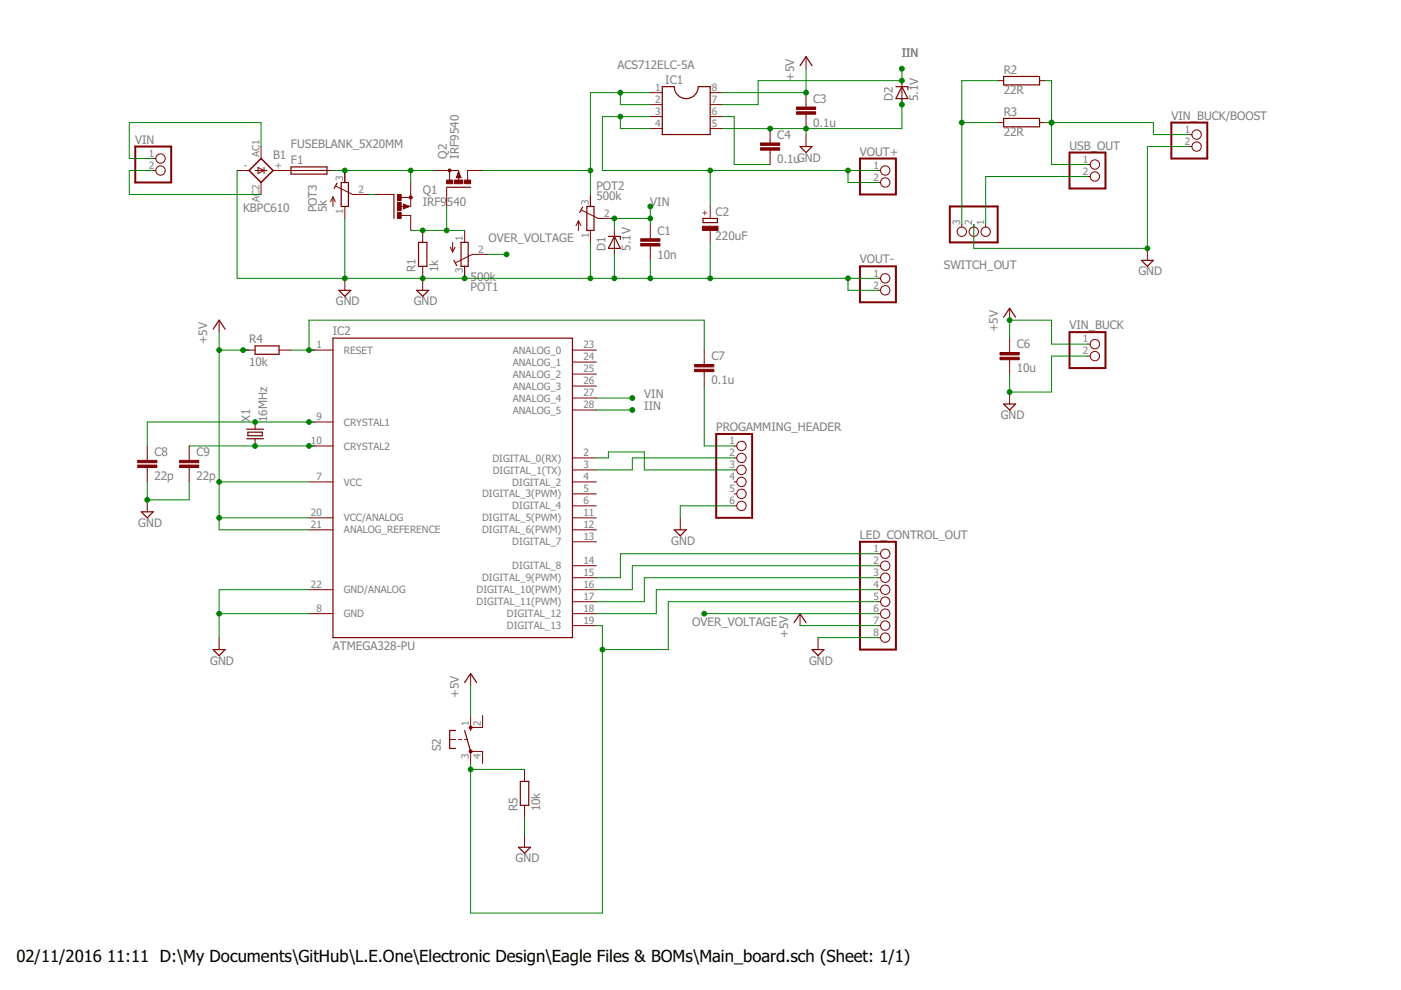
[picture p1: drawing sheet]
<svg xmlns="http://www.w3.org/2000/svg" width="297mm" height="210mm" viewBox="0 0 297 210" stroke-linecap="round" stroke-linejoin="round" font-family="sans-serif">
<path d="M52.8 36.2l2.6-2.6 2.5 2.6-2.5 2.5zM97.2 37.3v.2h.3l-.3-.8-.2 .8M85.7 43.5l.9 .3-.9 .2v-.2h.2" fill="none" stroke="#800000" stroke-width=".32"/>
<g fill="none" stroke="#800000" stroke-width=".21">
<path d="M137.9 19.6h2.5M150.6 19.6h2.5M170.9 12v2.6M170.9 19.6v3.1M191.2 17.1v5.1M211.5 17.1h1.3M220.4 17.1h1.3M32.5 36.2h.5M32.5 33.6h.5M50.3 36.2h2.5M54.1 36.2h2.5M54.7 35.5l1.3 .7-1.3 .6z"/>
<path d="M55.4 31.1v2.5M55.4 38.7v2.5M56 35.5v1.3M57.9 36.2h12.7M71.2 39.5l3.6 1.7h3.4M73.1 36.2v2.5M87.1 38.7v5.1h-.3M92.2 36.2h5v.2M94.7 39.7v4.1M95.3 36.2v2M97.2 37.5v.9M97.2 36.4l.5 1.3h-1z"/>
<path d="M102.3 36.2h-3.2v2M137.9 22.2h2.5M137.9 24.7h2.5M137.9 27.3h2.5M150.6 22.2h2.5M150.6 24.7h2.5M150.6 27.3h2.5M163.3 27.3v3M163.3 31.8v3.1M170.9 24.2v3.1M170.9 28.5v2.6M186.1 36.2h.6"/>
<path d="M186.1 38.7h.6M211.5 26h1.3M220.4 26h1.3M230.6 34.9h.5M230.6 37.4h.5M252.2 28.5h.5M252.2 31.1h.5M70.6 41.7v2.1M70.6 41.7l-.5 1.1M70.6 41.7l.5 1.1M73.1 43.8v2.5M73.1 59v2.6"/>
<path d="M79.5 41.2h4M84.8 43.8h.9M85 41.9h2.1M85.1 45.7h2v3.2M85.6 43.3l1.2 .5-1.2 .5zM89.6 48.9v2.5M89.6 56.5v5.1M95.5 52.4l.5 1M96 51.4v2M96.5 52.4l-.5 1M98.5 48.9v2.5M98.5 56.5v2.5"/>
<path d="M103.6 53.9h-3.4l-3.6 1.8M122.6 46.8v2.1M122.6 46.8l-.5 1M122.6 46.8l.5 1M123.3 44.6l3.5 1.7h3.5M125.2 41.2v2.6M125.2 48.9v2.5M130.3 48.9v5M137.9 47.6v3M137.9 52.2v3M150.6 43.8v2.5M150.6 48.9v2.5"/>
<path d="M186.1 59h.6M203.9 47.6v.5M206.5 47.6v.5M209 47.6v.5M243.3 52.7v2.5M46.5 67.9v2.5M51.5 74.2h2.6M59.2 74.2h2.5M65.5 74.2h5.1M121.4 79.3h5M121.4 76.8h5M121.4 74.2h5"/>
<path d="M149.3 74.2v3.1M149.3 78.8v3.1M186.1 61.6h.6M214.1 65.4v2.5M214.1 71.7v3M214.1 76.3v3M230.6 73h.5M230.6 75.5h.5M31.2 94.6v3M31.2 99.1v3.1M40.1 94.6v3M40.1 99.1v3.1"/>
<path d="M54.1 89.5v1.5M54.1 93v1.6M65.5 94.6h5.1M65.5 89.5h5.1M121.4 99.6h5M121.4 97.1h5M121.4 86.9h5M121.4 84.4h5M121.4 81.9h5M155.7 94.6h.5M155.7 99.6h.5M155.7 97.1h.5"/>
<path d="M214.1 83.1v2.6M31.2 106v2.5M65.5 102.2h5.1M65.5 112.3h5.1M65.5 109.8h5.1M121.4 102.2h5M121.4 112.3h5M121.4 109.8h5M121.4 120h5M121.4 114.9h5M121.4 107.3h5M121.4 104.7h5"/>
<path d="M144.2 109.8v2.5M155.7 102.2h.5M155.7 107.3h.5M155.7 104.7h.5M186.1 120h.6M186.1 117.4h.6M46.5 135.2v2.5M65.5 130.1h5.1M65.5 125h5.1M121.4 132.7h5M121.4 130.1h5M121.4 125h5"/>
<path d="M121.4 127.6h5M121.4 122.5h5M169.6 130.1v2.6M173.4 135.2v2.5M186.1 132.7h.6M186.1 130.1h.6M186.1 125h.6M186.1 127.6h.6M186.1 122.5h.6M186.1 135.2h.6M95.3 156.8h1.3M97.2 156.8h.7"/>
<path d="M98.5 156.8h.6M99.8 151.7v2.5h2.5v-2.5M99.8 142.8v2.6M99.8 161.9v-2.6h2.5v2.6M111.2 163.1v2.6M111.2 170.8v2.5M111.2 177.1v2.5"/>
<circle cx="34" cy="33.6" r=".99"/>
<circle cx="34" cy="36.2" r=".99"/>
<circle cx="187.7" cy="38.7" r=".99"/>
<circle cx="187.7" cy="36.2" r=".99"/>
<circle cx="232.1" cy="34.9" r=".99"/>
<circle cx="232.1" cy="37.4" r=".99"/>
<circle cx="253.7" cy="31.1" r=".99"/>
<circle cx="253.7" cy="28.5" r=".99"/>
<circle cx="187.7" cy="59" r=".99"/>
<circle cx="203.9" cy="49.1" r=".99"/>
<circle cx="206.5" cy="49.1" r=".99"/>
<circle cx="209" cy="49.1" r=".99"/>
<circle cx="187.7" cy="61.6" r=".99"/>
<circle cx="232.1" cy="73" r=".99"/>
<circle cx="232.1" cy="75.5" r=".99"/>
<circle cx="157.2" cy="99.6" r=".99"/>
<circle cx="157.2" cy="97.1" r=".99"/>
<circle cx="157.2" cy="94.6" r=".99"/>
<circle cx="157.2" cy="102.2" r=".99"/>
<circle cx="157.2" cy="107.3" r=".99"/>
<circle cx="157.2" cy="104.7" r=".99"/>
<circle cx="187.7" cy="117.4" r=".99"/>
<circle cx="187.7" cy="120" r=".99"/>
<circle cx="187.7" cy="130.1" r=".99"/>
<circle cx="187.7" cy="132.7" r=".99"/>
<circle cx="187.7" cy="122.5" r=".99"/>
<circle cx="187.7" cy="125" r=".99"/>
<circle cx="187.7" cy="135.2" r=".99"/>
<circle cx="187.7" cy="127.6" r=".99"/>
</g>
<g fill="#800000" stroke="#800000" stroke-width=".21">
<path d="M135.8 51.6h4.1v.6h-4.1z"/>
<path d="M135.8 50.6h4.1v.5h-4.1z"/>
<path d="M148.9 48h3.3v.9h-3.3z"/>
<path d="M168.9 23.7h4v.5h-4z"/>
<path d="M168.9 22.7h4v.5h-4z"/>
<path d="M84.3 41.2h.7v1.3h-.7z"/>
<path d="M84.3 45h.7v1.3h-.7z"/>
<path d="M84.3 42.9h.7v1.8h-.7z"/>
<path d="M94.7 38.2h1.3v.7h-1.3z"/>
<path d="M98.5 38.2h1.3v.7h-1.3z"/>
<path d="M96.4 38.2h1.7v.7h-1.7z"/>
<path d="M147.3 78.3h4v.5h-4z"/>
<path d="M147.3 77.3h4v.5h-4z"/>
<path d="M38.1 98.6h4v.5h-4z"/>
<path d="M38.1 97.6h4v.5h-4z"/>
<path d="M29.2 98.6h4.1v.5h-4.1z"/>
<path d="M29.2 97.6h4.1v.5h-4.1z"/>
<path d="M212 75.8h4.1v.5h-4.1z"/>
<path d="M212 74.7h4.1v.5h-4.1z"/>
<path d="M161.2 31.3h4.1v.5h-4.1z"/>
<path d="M161.2 30.3h4.1v.5h-4.1z"/>
</g>
<g fill="none" stroke="#800000" stroke-width=".25">
<path d="M140.4 18.4h2.6a2.54 2.54 0 0 0 2.5 2.5 2.54 2.54 0 0 0 2.5-2.5h2.6v10.1h-10.2zM169.6 13.9l1.3-1.9 1.3 1.9M189.9 18.4h2.6v.6M191.2 18.4l1.3 2.5h-2.6zM212.8 16.2h7.6v1.8h-7.6zM61.7 35.4h7.6v1.5h-7.6zM71.5 38.8l-.7 1.2M72.3 38.7h1.6v5.1h-1.6zM94.7 39.7h5.1M169.6 31.1h2.6l-1.3 1.2zM212.8 25.1h7.6v1.8h-7.6zM83.5 41.2v5.1"/>
<path d="M88.7 51.4h1.8v5.1h-1.8zM96.2 55.2l.7 1.1M97.7 51.4h1.6v5.1h-1.6zM123.5 43.9l-.6 1.1M124.4 43.8h1.5v5.1h-1.5zM129 50.1h2.5v.7M130.3 50.1l1.2 2.6h-2.5zM149.1 46.3h3v.9h-3zM242 55.2h2.5l-1.2 1.3zM45.2 69.8l1.3-1.9 1.2 1.9M54.1 73.3h5.1v1.8h-5.1zM70.6 71.7h50.8v63.5h-50.8z"/>
<path d="M71.8 61.6h2.6l-1.3 1.2zM88.3 61.6h2.6l-1.3 1.2zM212.8 67.3l1.3-1.9 1.2 1.9M52.3 91h3.6M52.3 93h3.6M52.6 91.6h3v.8h-3zM212.8 85.7h2.5l-1.2 1.2zM30 108.5h2.5l-1.3 1.3zM143 112.3h2.5l-1.3 1.3zM45.2 137.7h2.5l-1.2 1.3zM168.4 132l1.2-1.9 1.3 1.9M172.2 137.7h2.5l-1.3 1.3z"/>
<path d="M96.6 154.9h-1.3v3.8h1.3M98.5 154.9l1.3 4.4M98.5 144.7l1.3-1.9 1.2 1.9M99.8 154.2v.7M109.9 179.6h2.6l-1.3 1.3zM110.3 165.7h1.8v5.1h-1.8z"/>
</g>
<g fill="#800000" stroke="#800000" stroke-width=".21">
<circle cx="87.1" cy="41.9" r=".33"/>
<circle cx="95.3" cy="36.1" r=".33"/>
<circle cx="99.8" cy="159.3" r=".33"/>
<circle cx="99.8" cy="154.2" r=".33"/>
</g>
<path d="M28.7 31.1h7.6v7.6h-7.6zM182.3 33.6h7.6v7.6h-7.6zM226.8 32.3h7.6v7.7h-7.6zM248.3 26h7.7v7.6h-7.7zM182.3 56.5h7.6v7.6h-7.6zM201.4 43.8h10.1v7.6h-10.1zM226.8 70.4h7.6v7.6h-7.6zM151.8 92h7.7v17.8h-7.7zM182.3 114.9h7.6v22.8h-7.6z" fill="none" stroke="#800000" stroke-width=".42"/>
<g fill="none" stroke="#008000" stroke-width=".21">
<path d="M131.5 19.6v2.6h6.4M137.9 19.6h-12.7v21.6M170.9 14.6v5h-17.8M191.2 14.6v2.5h-30.5v5.1h-7.6M211.5 17.1h-7.6v30.5M221.7 17.1h1.2v17.8h7.7M32.5 36.2h-5.1v5h28M50.3 36.2v22.8h135.8M55.4 31.1v-5.1h-28v7.6h5.1M70.6 36.2h21.6M87.1 36.2v2.5M102.3 36.2h22.9"/>
<path d="M131.5 24.7v2.6h6.4M137.9 24.7h-10.2v11.5h58.4M150.6 36.2v7.6M153.1 24.7h2.6v10.2h7.6M170.9 27.3v1.2M179.8 36.2v2.5h6.3M191.2 20.9v6.4h-38.1M203.9 26h7.6M221.7 26h22.8v2.5h7.7M230.6 37.4h-21.6v10.2M252.2 31.1h-8.9v21.6h-36.8v-5.1M73.1 46.3v12.7"/>
<path d="M78.2 41.2h1.3M87.1 48.9h11.4M94.7 43.8v5.1M103.6 53.9h3.8M125.2 51.4v7.6M130.3 53.9v5.1M137.9 43.8v3.8M137.9 55.2v3.8M137.9 46.3h-7.6v2.6M150.6 51.4v7.6M179.8 59v2.6h6.3M46.5 70.4v41.9h19"/>
<path d="M46.5 74.2h6.3M61.7 74.2h5.1M65.5 74.2v-6.3h83.8v6.3M214.1 71.7v-3.8h8.8v5.1h7.7M230.6 75.5h-7.7v7.6h-8.8v-3.8M40.1 94.6h26.7M66.8 89.5h-35.6v5.1M126.4 84.4h7.7M126.4 86.9h7.7M126.4 97.1h2.6v-1.3h7.6v3.8h19.1M149.3 81.9v12.7h6.4M155.7 97.1h-21.6v2.5h-7.7"/>
<path d="M31.2 102.2v3.8h8.9v-3.8M46.5 102.2h19M46.5 109.8h19M155.7 107.3h-11.5v2.5M186.1 120h-52v5h-7.7M186.1 117.4h-54.6v5.1h-5.1M46.5 130.1h19M65.5 125h-19v10.2M126.4 132.7h1.3v60.9h-27.9v-31.7M149.3 130.1h36.8M169.6 132.7h16.5M173.4 135.2h12.7"/>
<path d="M186.1 125h-47v5.1h-12.7M186.1 127.6h-44.4v10.1h-14M186.1 122.5h-49.5v5.1h-10.2M99.8 145.4v6.3M99.8 163.1h11.4M111.2 173.3v3.8"/>
</g>
<g fill="#008000" stroke="#008000" stroke-width=".21">
<circle cx="137.9" cy="43.8" r=".51"/>
<circle cx="137.9" cy="46.3" r=".51"/>
<circle cx="130.3" cy="46.3" r=".51"/>
<circle cx="134.1" cy="84.4" r=".51"/>
<circle cx="191.2" cy="14.6" r=".51"/>
<circle cx="191.2" cy="17.1" r=".51"/>
<circle cx="134.1" cy="86.9" r=".51"/>
<circle cx="89.6" cy="59" r=".51"/>
<circle cx="73.1" cy="59" r=".51"/>
<circle cx="150.6" cy="59" r=".51"/>
<circle cx="125.2" cy="59" r=".51"/>
<circle cx="130.3" cy="59" r=".51"/>
<circle cx="137.9" cy="59" r=".51"/>
<circle cx="98.5" cy="59" r=".51"/>
<circle cx="179.8" cy="59" r=".51"/>
<circle cx="170.9" cy="27.3" r=".51"/>
<circle cx="191.2" cy="22.2" r=".51"/>
<circle cx="163.3" cy="27.3" r=".51"/>
<circle cx="46.5" cy="130.1" r=".51"/>
<circle cx="31.2" cy="106" r=".51"/>
<circle cx="214.1" cy="83.1" r=".51"/>
<circle cx="243.3" cy="52.7" r=".51"/>
<circle cx="131.5" cy="24.7" r=".51"/>
<circle cx="150.6" cy="36.2" r=".51"/>
<circle cx="179.8" cy="36.2" r=".51"/>
<circle cx="131.5" cy="19.6" r=".51"/>
<circle cx="125.2" cy="36.2" r=".51"/>
<circle cx="87.1" cy="36.2" r=".51"/>
<circle cx="73.1" cy="36.2" r=".51"/>
<circle cx="89.6" cy="48.9" r=".51"/>
<circle cx="94.7" cy="48.9" r=".51"/>
<circle cx="46.5" cy="102.2" r=".51"/>
<circle cx="51.5" cy="74.2" r=".51"/>
<circle cx="46.5" cy="74.2" r=".51"/>
<circle cx="46.5" cy="109.8" r=".51"/>
<circle cx="214.1" cy="67.9" r=".51"/>
<circle cx="170.9" cy="19.6" r=".51"/>
<circle cx="65.5" cy="94.6" r=".51"/>
<circle cx="54.1" cy="94.6" r=".51"/>
<circle cx="65.5" cy="89.5" r=".51"/>
<circle cx="54.1" cy="89.5" r=".51"/>
<circle cx="65.5" cy="74.2" r=".51"/>
<circle cx="99.8" cy="163.1" r=".51"/>
<circle cx="127.7" cy="137.7" r=".51"/>
<circle cx="222.9" cy="26" r=".51"/>
<circle cx="203.9" cy="26" r=".51"/>
<circle cx="149.3" cy="130.1" r=".51"/>
<circle cx="107.4" cy="53.9" r=".51"/>
</g>
<g font-size="3.5">
<text x="3.5" y="203.9">02/11/2016</text>
<text x="22.7" y="203.9">11:11 D:\My Documents\GitHub\L.E.One\Electronic Design\Eagle Files &amp; BOMs\Main_board.sch (Sheet: 1/1)</text>
</g>
<g font-size="2.5" fill="#808080">
<text x="130.9" y="14.6">ACS712ELC-5A</text>
<text x="141.1" y="17.7">IC1</text>
<text x="168.4" y="17.1" transform="rotate(-90 168.4 17.1)">+5V</text>
<text x="191.2" y="12">IIN</text>
<text x="212.8" y="15.7">R2</text>
<text x="172.4" y="21.8">C3</text>
<text x="189.3" y="21.4" transform="rotate(-90 189.3 21.4)">D2</text>
<text x="194.6" y="21.4" transform="rotate(-90 194.6 21.4)">5.1V</text>
<text x="212.8" y="20">22R</text>
<text x="164.8" y="29.4">C4</text>
<text x="172.4" y="26.9">0.1u</text>
<text x="212.8" y="28.9">22R</text>
<text x="212.8" y="24.6">R3</text>
<text x="248.4" y="25.4">VIN_BUCK/BOOST</text>
<text x="28.7" y="30.4">VIN</text>
<text x="57.9" y="33.6">B1</text>
<text x="61.7" y="31.4">FUSEBLANK_5X20MM</text>
<text x="61.7" y="34.8">F1</text>
<text x="94.7" y="33.6" transform="rotate(-90 94.7 33.6)">Q2</text>
<text x="97.2" y="33.6" transform="rotate(-90 97.2 33.6)">IRF9540</text>
<text x="164.8" y="34.5">0.1uGND</text>
<text x="182.3" y="33">VOUT+</text>
<text x="226.8" y="31.7">USB_OUT</text>
<text x="89.6" y="41.2">Q1</text>
<text x="126.5" y="40.3">POT2</text>
<text x="51.5" y="45">KBPC610</text>
<text x="67.2" y="45" transform="rotate(-90 67.2 45)">POT3</text>
<text x="69.3" y="45" transform="rotate(-90 69.3 45)">5k</text>
<text x="89.6" y="43.8">IRF9</text>
<text x="94.8" y="43.8">540</text>
<text x="126.5" y="42.5">500k</text>
<text x="137.9" y="43.8">VIN</text>
<text x="151.7" y="45.8">C2</text>
<text x="103.6" y="51.4">OVER_VOLTAGE</text>
<text x="128.4" y="53.2" transform="rotate(-90 128.4 53.2)">D1</text>
<text x="133.7" y="53.2" transform="rotate(-90 133.7 53.2)">5.1V</text>
<text x="139.4" y="49.7">C1</text>
<text x="151.7" y="50.9">220uF</text>
<text x="88.1" y="57.7" transform="rotate(-90 88.1 57.7)">R1</text>
<text x="92.9" y="57.7" transform="rotate(-90 92.9 57.7)">1k</text>
<text x="99.8" y="59.5">500k</text>
<text x="139.4" y="54.8">10n</text>
<text x="182.3" y="55.8">VOUT-</text>
<text x="200.1" y="57.1">SWITCH_OUT</text>
<text x="241.4" y="58.4">GND</text>
<text x="71.2" y="64.7">GND</text>
<text x="87.7" y="64.7">GND</text>
<text x="99.8" y="61.7">POT1</text>
<text x="70.6" y="70.9">IC2</text>
<text x="211.5" y="70.4" transform="rotate(-90 211.5 70.4)">+5V</text>
<text x="226.8" y="69.8">VIN_BUCK</text>
<text x="43.9" y="73" transform="rotate(-90 43.9 73)">+5V</text>
<text x="52.8" y="77.5">10k</text>
<text x="52.8" y="72.7">R4</text>
<text x="150.8" y="76.4">C7</text>
<text x="215.6" y="73.9">C6</text>
<text x="150.8" y="81.5">0.1u</text>
<text x="215.6" y="78.9">10u</text>
<text x="53.1" y="89.5" transform="rotate(-90 53.1 89.5)">X1</text>
<text x="56.6" y="89.5" transform="rotate(-90 56.6 89.5)">16MHz</text>
<text x="136.6" y="84.4">VIN</text>
<text x="136.6" y="86.9">IIN</text>
<text x="212.2" y="88.8">GND</text>
<text x="151.8" y="91.4">PROGAMMING_HEADER</text>
<text x="32.7" y="101.8">22p</text>
<text x="32.7" y="96.7">C8</text>
<text x="41.6" y="101.8">22p</text>
<text x="41.6" y="96.7">C9</text>
<text x="29.3" y="111.7">GND</text>
<text x="142.3" y="115.5">GND</text>
<text x="182.3" y="114.2">LED_CONTROL_OUT</text>
<text x="70.6" y="137.7">ATMEGA328-PU</text>
<text x="146.8" y="132.7">OVER_VOLTAGE</text>
<text x="167.1" y="135.2" transform="rotate(-90 167.1 135.2)">+5V</text>
<text x="44.5" y="140.9">GND</text>
<text x="171.5" y="140.9">GND</text>
<text x="97.2" y="147.9" transform="rotate(-90 97.2 147.9)">+5V</text>
<text x="93.4" y="159.3" transform="rotate(-90 93.4 159.3)">S2</text>
<text x="109.7" y="172" transform="rotate(-90 109.7 172)">R5</text>
<text x="114.5" y="172" transform="rotate(-90 114.5 172)">10k</text>
<text x="109.3" y="182.8">GND</text>
</g>
<g font-size="2.1" fill="#808080">
<text x="138.9" y="19.3">1</text>
<text x="138.9" y="21.8">2</text>
<text x="150.9" y="21.8">7</text>
<text x="150.9" y="19.3">8</text>
<text x="138.9" y="24.4">3</text>
<text x="138.9" y="26.9">4</text>
<text x="150.9" y="26.9">5</text>
<text x="150.9" y="24.4">6</text>
<text x="251.2" y="28.2">1</text>
<text x="31.5" y="33.3">1</text>
<text x="31.5" y="35.8">2</text>
<text x="51.7" y="35.8">-</text>
<text x="55" y="33.3" transform="rotate(-90 55 33.3)">AC1</text>
<text x="58.2" y="35.8">+</text>
<text x="185.2" y="35.8">1</text>
<text x="229.6" y="34.5">1</text>
<text x="251.2" y="30.7">2</text>
<text x="72.8" y="38.3" transform="rotate(-90 72.8 38.3)">3</text>
<text x="76" y="40.9">2</text>
<text x="185.2" y="38.3">2</text>
<text x="229.6" y="37.1">2</text>
<text x="55" y="42.8" transform="rotate(-90 55 42.8)">AC2</text>
<text x="72.8" y="45.3" transform="rotate(-90 72.8 45.3)">1</text>
<text x="124.8" y="43.4" transform="rotate(-90 124.8 43.4)">3</text>
<text x="128.1" y="46">2</text>
<text x="203.6" y="47.8" transform="rotate(-90 203.6 47.8)">3</text>
<text x="206.1" y="47.8" transform="rotate(-90 206.1 47.8)">2</text>
<text x="208.6" y="47.8" transform="rotate(-90 208.6 47.8)">1</text>
<text x="98.2" y="51" transform="rotate(-90 98.2 51)">1</text>
<text x="101.4" y="53.6">2</text>
<text x="124.8" y="50.4" transform="rotate(-90 124.8 50.4)">1</text>
<text x="98.2" y="58" transform="rotate(-90 98.2 58)">3</text>
<text x="185.2" y="58.6">1</text>
<text x="185.2" y="61.2">2</text>
<text x="67.1" y="73.9">1</text>
<text x="72.9" y="75">RESET</text>
<text x="108.7" y="77.5">ANALOG_1</text>
<text x="108.7" y="75">ANALOG_0</text>
<text x="123.7" y="76.4">24</text>
<text x="123.7" y="73.9">23</text>
<text x="229.6" y="72.6">1</text>
<text x="229.6" y="75.2">2</text>
<text x="108.7" y="82.6">ANALOG_3</text>
<text x="108.7" y="80.1">ANALOG_2</text>
<text x="123.7" y="81.5">26</text>
<text x="123.7" y="79">25</text>
<text x="67.1" y="89.1">9</text>
<text x="108.7" y="87.7">ANALOG_5</text>
<text x="108.7" y="85.2">ANALOG_4</text>
<text x="123.7" y="86.6">28</text>
<text x="123.7" y="84">27</text>
<text x="65.9" y="94.2">10</text>
<text x="72.9" y="95.3">CRYSTAL2</text>
<text x="72.9" y="90.2">CRYSTAL1</text>
<text x="154.7" y="94.2">1</text>
<text x="67.1" y="101.8">7</text>
<text x="104.4" y="97.9">DIGITAL_0(RX)</text>
<text x="104.5" y="100.4">DIGITAL_1(TX)</text>
<text x="123.7" y="101.8">4</text>
<text x="123.7" y="99.3">3</text>
<text x="123.7" y="96.7">2</text>
<text x="154.7" y="96.7">2</text>
<text x="154.7" y="99.3">3</text>
<text x="154.7" y="101.8">4</text>
<text x="72.9" y="102.9">VCC</text>
<text x="102.2" y="105.5">DIGITAL_3(PWM)</text>
<text x="108.6" y="102.9">DIGITAL_2</text>
<text x="123.7" y="106.9">6</text>
<text x="123.7" y="104.4">5</text>
<text x="154.7" y="104.4">5</text>
<text x="154.7" y="106.9">6</text>
<text x="65.9" y="112">21</text>
<text x="65.9" y="109.4">20</text>
<text x="72.9" y="113.1">ANALOG_REFERENCE</text>
<text x="72.9" y="110.6">VCC/ANALOG</text>
<text x="102.2" y="113.1">DIGITAL_6(PWM)</text>
<text x="102.2" y="110.6">DIGITAL_5(PWM)</text>
<text x="108.6" y="108">DIGITAL_4</text>
<text x="123.7" y="112">12</text>
<text x="123.7" y="109.4">11</text>
<text x="108.6" y="115.6">DIGITAL_7</text>
<text x="123.7" y="119.6">14</text>
<text x="123.7" y="114.5">13</text>
<text x="185.2" y="117.1">1</text>
<text x="185.2" y="119.6">2</text>
<text x="65.9" y="124.7">22</text>
<text x="72.9" y="125.8">GND/ANALOG</text>
<text x="101" y="125.8">DIGITAL_10(PWM)</text>
<text x="102.2" y="123.3">DIGITAL_9(PWM)</text>
<text x="108.6" y="120.7">DIGITAL_8</text>
<text x="123.7" y="124.7">16</text>
<text x="123.7" y="122.1">15</text>
<text x="185.2" y="122.1">3</text>
<text x="185.2" y="124.7">4</text>
<text x="67.1" y="129.8">8</text>
<text x="72.9" y="130.9">GND</text>
<text x="101" y="128.3">DIGITAL_11(PWM)</text>
<text x="107.5" y="130.9">DIGITAL_12</text>
<text x="123.7" y="129.8">18</text>
<text x="123.7" y="127.2">17</text>
<text x="185.2" y="127.2">5</text>
<text x="185.2" y="129.8">6</text>
<text x="107.5" y="133.4">DIGITAL_13</text>
<text x="123.7" y="132.3">19</text>
<text x="185.2" y="132.3">7</text>
<text x="185.2" y="134.8">8</text>
<text x="99.4" y="153.9" transform="rotate(-90 99.4 153.9)">1</text>
<text x="102" y="153.9" transform="rotate(-90 102 153.9)">2</text>
<text x="99.4" y="160.8" transform="rotate(-90 99.4 160.8)">3</text>
<text x="102" y="160.8" transform="rotate(-90 102 160.8)">4</text>
</g>
<text font-size="1.8" fill="#800000" x="150" y="45.9" transform="rotate(-90 150 45.9)">+</text>
</svg>
